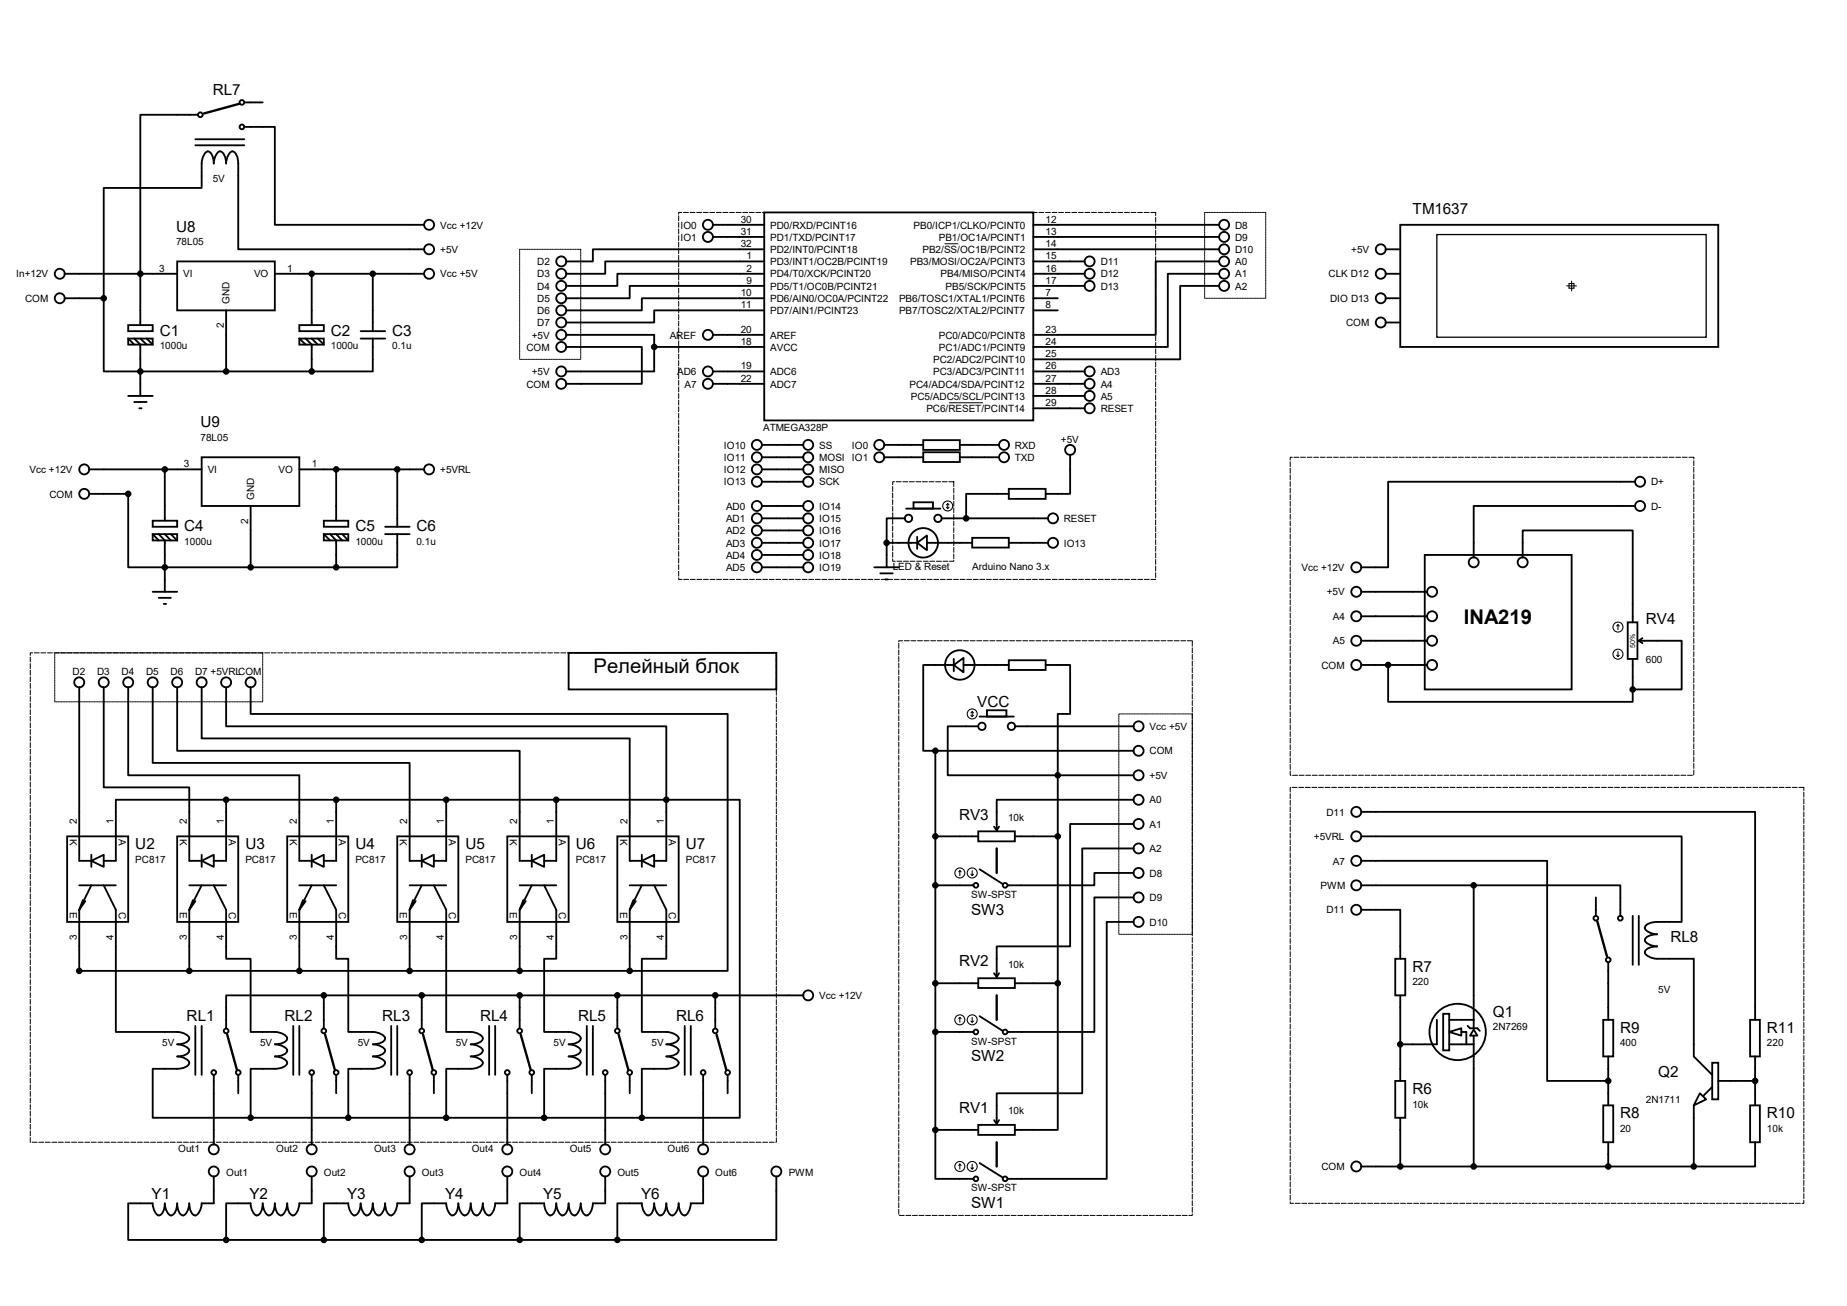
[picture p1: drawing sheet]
<svg xmlns="http://www.w3.org/2000/svg" width="297mm" height="210mm" viewBox="0 0 297 210" stroke-linecap="round" stroke-linejoin="round" font-family="sans-serif">
<g fill="none" stroke="#000" stroke-width=".3">
<path d="M31.8 18.5h-9.2v33.8M39.3 16.5h2.9M31.4 23.4h7.9M31.4 22.4h7.9M39.3 20.4h4.9v15.8h24M114.6 38.1h8.3M114.6 36.2h8.3M122.9 34.2h43.3v33.4h-43.3zM166.2 38.1h29.8M166.2 36.2h29.8M225.2 36.2h51.1v19.6h-51.1zM10.4 44h18.1"/>
<path d="M10.4 48h6.3M16.7 48v11.7h33.4M20.6 52.3h4v1h-4zM20.6 54.4h4v1h-4zM20.6 54.4l1 1M21.6 54.4l1 1v8.3M22.6 54.4l1 1M23.6 54.4l1 1M28.5 42h15.7v7.9h-15.7zM36.4 49.9v9.8M44.2 44h24M48.1 52.3h4v1h-4z"/>
<path d="M48.1 54.4h4v1h-4zM48.1 54.4l1 1M49.1 54.4l1 1v4.3M50.1 44v8.3M50.1 54.4l1 1M51.1 54.4l1 1M58 54.4h3.9M58 53.3h3.9M59.9 54.4v5.3h-9.8M59.9 44v9.3M68.2 40.1h-29.9v-11.8a5.8 5.8 0 0 0-.4-3.6l-.2-.2-.4-.2a1.92 1.92 0 0 0-.9 2 2.36 2.36 0 0 0-.7-1.8l-.4-.2a1.92 1.92 0 0 0-.9 2 2.39 2.39 0 0 0-.7-1.8l-.3-.2a1.92 1.92 0 0 0-1 2v3.9h-15.7v17.8M91 53.8h14.2v2"/>
<path d="M91 55.8h12.2v5.9h-12.2M105.2 55.8v3.9h-14.2M105.2 55.8h17.7M114.6 59.7h8.3M114.6 53.8h8.3M122.9 40.1h-27.6v1.9h-4.3M122.9 42h-25.6v2h-6.3M122.9 44h-23.6v2h-8.3M122.9 46h-21.6v2h-10.3M122.9 48h-19.7v1.9h-12.2M122.9 49.9h-17.7v2h-14.2M166.2 42h8.2"/>
<path d="M166.2 44h8.2M166.2 46h8.2M166.2 59.7h8.2M166.2 48h3.9M166.2 40.1h29.8M166.2 49.9h3.9M196 42h-10.2v11.8h-19.6M196 44h-8.2v11.8h-21.6M196 46h-6.2v11.8h-23.6M222.8 44h2.4M222.8 48h2.4M222.8 40.1h2.4"/>
<path d="M222.8 51.9h2.4M14.3 79.4h6.3v11.8h33.5M14.3 75.5h18.1M20.6 63.7h4M21.6 64.6h2M22.4 65.7h.4M26.5 75.5v8.2M32.4 73.5h15.7v7.9h-15.7zM48.1 75.5h20.1M54.1 75.5v8.2M63.9 75.5v9.2M114.6 61.7h8.3"/>
<path d="M122.5 71.5h6.7M122.5 73.5h6.7M122.5 75.5h6.7M122.5 77.5h6.7M142.2 71.5h6.3M142.2 73.5h6.3M148.5 70.8h5.8v1.5h-5.8zM148.5 72.7h5.8v1.6h-5.8zM154.3 71.5h6.4M154.3 73.5h6.4M162.2 78.6h5.9v1.6h-5.9zM162.2 79.4h-6.8v4"/>
<path d="M166.2 61.7h8.2M166.2 63.7h8.2M166.2 65.7h8.2M172.1 73.1v6.3h-4M262.9 77.5h-39.7v13.7h-4.3M24.6 83.7h3.9v1h-3.9zM24.6 85.9h3.9v1h-3.9zM24.6 95.2h3.9M24.6 85.9l.9 1M25.5 85.9l1 1v8.3M25.5 96.1h2M26.3 97.1h.4"/>
<path d="M26.5 85.9l1 1M27.5 85.9l1 1M40.3 81.4v9.8M52.1 83.7h3.9v1h-3.9zM52.1 85.9h3.9v1h-3.9zM52.1 85.9l1 1M53.1 85.9l1 1v4.3M54.1 85.9l.9 1M55 85.9l1 1M61.9 85.9h4M61.9 84.7h4M63.9 85.9v5.3h-9.8"/>
<path d="M122.5 87.3h6.7M122.5 81.4h6.7M122.5 83.4h6.7M122.5 85.3h6.7M122.5 89.2h6.7M122.5 91.2h6.7M140.6 91.2h3.9M141.6 92.2h2M142.4 93.2h.3M142.6 87.3h4.9M142.6 87.3v3.9M145.5 83.4h-2.9v3.9"/>
<path d="M145.7 81.8h5.5M146.9 80.8h3.1v1h-3.1zM147.5 87.3l1.6-1.2v2.4zM147.5 86.3v2M149.1 87.3h7.2M151.4 83.4h17.1M156.3 86.5h5.9v1.6h-5.9zM162.2 87.3h6.3M218.9 99.1h10.6M218.9 95.2h10.6M229.1 89.2h23.6v21.7h-23.6zM244.9 89.7v-4.4h17.7v14.8"/>
<path d="M262.9 81.4h-25.9v8.3M12.7 110.5v27.9h2M16.7 110.5v16.1h13.7v11.8h2M20.6 110.5v14.2h27.5v13.7h2M24.6 110.5v12.2h41.3v15.7h1.9M28.5 110.5v10.2h55.1v17.7h1.9M32.4 110.5v8.2h68.9v19.7h1.9M36.4 110.5v6.3h70.7v11.8M40.3 110.5v4.3h76.7v41.3h-15.7M91.4 105h33.4v5.9h-33.4zM153.4 106.9l1.5-1.1v2.3zM153.4 106.9h-4.9v13.8h1.9"/>
<path d="M153.4 106v1.9M154.9 106.9h7.3M157.3 116.8h-4.9v7.9h17.7M157.5 115.2h5.5M158.7 114.2h3.1v1h-3.1zM162.2 106.2h5.9v1.5h-5.9zM163.2 116.8h19.1M168.1 106.9h4v7.9h-2v9.9M218.9 106.9h10.6M218.9 103h10.6M223.2 106.9v6h39.4v-2M261.7 100.1h1.6v5.9h-1.6z"/>
<path d="M262.6 106v4.9M263.5 103h6.9v7.9h-7.8M263.5 103l.6 .4M264.1 102.6l-.6 .4M10.8 134.5h9.8v13.8h-9.8zM14.7 138.4l2-.9v1.9zM14.7 137.5v1.9M28.5 134.5h9.8v13.8h-9.8zM32.4 138.4l2-.9v1.9zM32.4 137.5v1.9M36.4 128.6h-17.8v9.8h-1.9M36.4 128.6h70.7"/>
<path d="M36.4 128.6v9.8h-2M46.2 134.5h9.8v13.8h-9.8zM50.1 138.4l2-.9v1.9zM50.1 137.5v1.9M54.1 128.6v9.8h-2M63.9 134.5h9.8v13.8h-9.8zM67.8 138.4l2-.9v1.9zM67.8 137.5v1.9M71.8 128.6v9.8h-2M81.6 134.5h9.8v13.8h-9.8zM85.5 138.4l2-.9v1.9zM85.5 137.5v1.9"/>
<path d="M89.5 128.6v9.8h-2M99.3 134.5h9.8v13.8h-9.8zM103.2 138.4l2-.9v1.9zM103.2 137.5v1.9M107.1 128.6h11.9v51.1h-15.8M107.1 128.6v9.8h-1.9M150.4 120.7v61M150.4 134.5h6.9M150.4 120.7h31.9M157.3 133.7h5.9v1.6h-5.9zM157.5 139.8l3.7 2.4M159.9 132.9l.4 .6"/>
<path d="M160.7 132.9l-.4 .6M163.2 134.5h6.9M170.1 124.7v33.4M170.1 124.7h12.2M182.3 128.6h-22v4.9M182.3 132.5h-10.2v19.7h-11.8v4.9M182.3 136.4h-8.3v39.4h-13.7v4.9M218.9 134.5h51.5v13.8h-2a5.9 5.9 0 0 0-3.5 .3l-.3 .3-.1 .3a1.93 1.93 0 0 0 2 1 2.51 2.51 0 0 0-1.9 .7l-.1 .3a1.99 1.99 0 0 0 2 1 2.51 2.51 0 0 0-1.9 .6l-.1 .4a1.93 1.93 0 0 0 2 1h5.9v15.7l2.9 2.9M218.9 138.4h29.9v35.4h9.8M218.9 130.6h63.3v33.4M12.7 146.3v9.8h88.6M12.7 142.4h5.9"/>
<path d="M13.3 144.7l-.6 1.6M13.7 144.9l-1 1.4M14.7 142.4l-2 3.9M16.7 142.4l1.9 3.9v19.6h7.9a4.8 4.8 0 0 1 3.5 .5l.4 .6a1.38 1.38 0 0 1-1.3 .9h-.6a2.21 2.21 0 0 1 1.9 1 1.38 1.38 0 0 1-1.3 .9l-.6 .1a2.14 2.14 0 0 1 1.9 1 1.43 1.43 0 0 1-1.3 .9l-4.5 .1v7.8h15.7M30.4 146.3v9.8M30.4 142.4h6M31 144.7l-.6 1.6M31.4 144.9l-1 1.4M32.4 142.4l-2 3.9M34.4 142.4l2 3.9v7.9h3.9v11.7h1.9a4.9 4.9 0 0 1 3.6 .5l.4 .6a1.38 1.38 0 0 1-1.4 .9h-.6a2.25 2.25 0 0 1 2 1 1.38 1.38 0 0 1-1.4 .9l-.6 .1a2.18 2.18 0 0 1 2 1 1.44 1.44 0 0 1-1.4 .9l-4.5 .1v7.8M48.1 146.3v9.8M48.1 142.4h6"/>
<path d="M48.7 144.7l-.6 1.6M49.1 144.9l-1 1.4M50.1 142.4l-2 3.9M52.1 142.4l2 3.9v7.9h1.9v11.7h2a4.9 4.9 0 0 1 3.5 .5l.4 .6a1.42 1.42 0 0 1-1.4 .9h-.6a2.31 2.31 0 0 1 2 1 1.42 1.42 0 0 1-1.4 .9l-.6 .1a2.23 2.23 0 0 1 2 1 1.47 1.47 0 0 1-1.4 .9l-4.5 .1v7.8M65.9 146.3v9.8M65.9 142.4h5.9M66.4 144.7l-.5 1.6M66.8 144.9l-.9 1.4M67.8 142.4l-1.9 3.9M69.8 142.4l2 3.9v19.6h1.9a4.8 4.8 0 0 1 3.5 .5l.4 .6a1.38 1.38 0 0 1-1.3 .9h-.6a2.21 2.21 0 0 1 1.9 1 1.38 1.38 0 0 1-1.3 .9l-.6 .1a2.14 2.14 0 0 1 1.9 1 1.43 1.43 0 0 1-1.3 .9l-4.5 .1v7.8M83.6 146.3v9.8M83.6 142.4h5.9"/>
<path d="M84.2 144.7l-.6 1.6M84.5 144.9l-.9 1.4M85.5 142.4l-1.9 3.9M87.5 142.4l2 3.9v7.9h-2v11.7h2a4.8 4.8 0 0 1 3.5 .5l.4 .6a1.38 1.38 0 0 1-1.4 .9h-.6a2.21 2.21 0 0 1 2 1 1.38 1.38 0 0 1-1.4 .9l-.6 .1a2.14 2.14 0 0 1 2 1 1.43 1.43 0 0 1-1.4 .9l-4.5 .1v7.8M101.3 146.3v9.8M101.3 142.4h5.8M101.9 144.7l-.6 1.6M102.2 144.9l-.9 1.4M103.2 142.4l-1.9 3.9M105.2 142.4l1.9 3.9v7.9h-3.9v11.7h2a4.9 4.9 0 0 1 3.5 .5l.4 .6a1.42 1.42 0 0 1-1.4 .9h-.6a2.31 2.31 0 0 1 2 1 1.42 1.42 0 0 1-1.4 .9l-.6 .1a2.23 2.23 0 0 1 2 1 1.47 1.47 0 0 1-1.4 .9l-4.5 .1v7.8M150.4 158.1h6.9M150.4 142.4h6.1"/>
<path d="M157.3 157.3h5.9v1.6h-5.9zM159.9 156.5l.4 .6M160.7 156.5l-.4 .6M163.2 158.1h6.9M170.1 158.1v23.6h-6.9M182.3 140.4h-6.3v2h-13.9M182.3 144.3h-6.3v21.6h-13.9M182.3 148.3h-4.3v41.3h-15.9M218.9 146.3h6.3v7.9M218.9 142.4h18.1M224.4 154.2h1.6v5.9h-1.6zM237 142.4h23.6v4.9"/>
<path d="M237 142.4v19.6M256.6 144.3v3M258.6 154.8v9.2M262.6 147.3v7.9M263.5 147.3v7.9M31.4 165v7.8M32.4 165v7.8M34.4 172.8v11.3M38.3 172.8v3M40.3 179.7h62.9M47.2 165v7.8M48.1 165v7.8"/>
<path d="M50.1 172.8v11.3M52.1 160.1h-15.7v5.3M52.1 160.1v5.3M52.1 160.1h77.1M54.1 172.8v3M62.9 165v7.8M63.9 165v7.8M65.9 172.8v11.3M67.8 160.1v5.3M69.8 172.8v3M78.7 165v7.8M79.6 165v7.8"/>
<path d="M81.6 172.8v11.3M83.6 160.1v5.3M85.5 172.8v3M94.4 165v7.8M95.3 165v7.8M97.3 172.8v11.3M99.3 160.1v5.3M101.3 172.8v3M110.1 165v7.8M111.1 165v7.8M113.1 172.8v11.3M115 160.1v5.3"/>
<path d="M117 172.8v3M150.4 165.9h6.1M157.5 163.4l3.7 2.4M224.4 173.8h1.6v5.9h-1.6zM225.2 160.1v13.7M225.2 179.7v7.9M231.1 164v3.9h-5.9M232.1 163h.9v5.9h-.9zM233 165.9l2-.5v1.1zM233 167.9h4M233 164h4M235 165.9h.8v2"/>
<path d="M236 165l.4 .4h1.2l.4 .4M237 165.6l.6 .9h-1.2zM237 162.2v3.2M237 166.5v21.1M257.8 177.8h1.6v5.9h-1.6zM257.8 164h1.6v5.9h-1.6zM258.6 169.9v7.9M272.4 177.8v9.8M273.3 175.8l1.1 1-2 1zM275.3 170.9h1v5.9h-1zM275.3 174.8l-1.4 1.4M276.3 173.8h5.9"/>
<path d="M281.4 177.8h1.6v5.9h-1.6zM281.4 164h1.6v5.9h-1.6zM282.2 169.9v7.9M34.4 189.2v4.3h-2a2.14 2.14 0 0 1-1 2 1.38 1.38 0 0 1-.9-1.4l-.1-.6a2.21 2.21 0 0 1-.9 2 1.38 1.38 0 0 1-1-1.4v-.6a2.36 2.36 0 0 1-.7 1.8l-.3 .2a1.92 1.92 0 0 1-1-2 2.39 2.39 0 0 1-.6 1.8l-.4 .2a1.92 1.92 0 0 1-.9-2h-4v5.9h15.8M36.4 199.4h62.9M50.1 189.2v4.3h-2a2.21 2.21 0 0 1-.9 2 1.38 1.38 0 0 1-1-1.4v-.6a2.21 2.21 0 0 1-1 2 1.41 1.41 0 0 1-1-1.4v-.6a2.39 2.39 0 0 1-.6 1.8l-.4 .2a1.92 1.92 0 0 1-1-2 2.39 2.39 0 0 1-.6 1.8l-.3 .2a1.84 1.84 0 0 1-1-2h-3.9v5.9M65.9 189.2v4.3h-2a2.21 2.21 0 0 1-1 2 1.38 1.38 0 0 1-.9-1.4l-.1-.6a2.14 2.14 0 0 1-1 2 1.38 1.38 0 0 1-.9-1.4l-.1-.6a2.39 2.39 0 0 1-.6 1.8l-.3 .2a1.92 1.92 0 0 1-1-2 2.36 2.36 0 0 1-.7 1.8l-.3 .2a1.92 1.92 0 0 1-1-2h-3.9v5.9M81.6 189.2v4.3h-2a2.21 2.21 0 0 1-.9 2 1.41 1.41 0 0 1-1-1.4l-.1-.6a2.21 2.21 0 0 1-.9 2 1.38 1.38 0 0 1-1-1.4v-.6a2.39 2.39 0 0 1-.7 1.8l-.3 .2a1.87 1.87 0 0 1-1-2 2.39 2.39 0 0 1-.6 1.8l-.4 .2a1.92 1.92 0 0 1-.9-2h-4v5.9M97.3 189.2v4.3h-2a2.14 2.14 0 0 1-.9 2 1.38 1.38 0 0 1-1-1.4v-.6a2.21 2.21 0 0 1-1 2 1.38 1.38 0 0 1-.9-1.4l-.1-.6a2.36 2.36 0 0 1-.6 1.8l-.4 .2a1.92 1.92 0 0 1-.9-2 2.39 2.39 0 0 1-.7 1.8l-.3 .2a1.92 1.92 0 0 1-1-2h-3.9v5.9M113.1 189.2v4.3h-2a2.21 2.21 0 0 1-1 2 1.38 1.38 0 0 1-.9-1.4l-.1-.6a2.14 2.14 0 0 1-1 2 1.43 1.43 0 0 1-.9-1.4l-.1-.6a2.39 2.39 0 0 1-.6 1.8l-.3 .2a1.92 1.92 0 0 1-1-2 2.39 2.39 0 0 1-.6 1.8l-.4 .2a1.87 1.87 0 0 1-1-2h-3.9v5.9M124.8 189.2v10.2h-25.5M150.4 181.7v7.9h6.1"/>
<path d="M150.4 181.7h6.9M157.3 180.9h5.9v1.6h-5.9zM157.5 187l3.7 2.4M159.9 180.1l.4 .6M160.7 180.1l-.4 .6M218.9 187.6h53.5M258.6 183.7v3.9M282.2 183.7v3.9h-9.8"/>
<circle cx="32.2" cy="18.5" r=".38"/>
<circle cx="38.9" cy="16.5" r=".38"/>
<circle cx="38.9" cy="20.4" r=".38"/>
<circle cx="69" cy="36.2" r=".8"/>
<circle cx="113.8" cy="36.2" r=".8"/>
<circle cx="113.8" cy="38.1" r=".8"/>
<circle cx="196.9" cy="36.2" r=".8"/>
<circle cx="196.9" cy="38.1" r=".8"/>
<circle cx="9.6" cy="48" r=".8"/>
<circle cx="9.6" cy="44" r=".8"/>
<circle cx="69" cy="40.1" r=".8"/>
<circle cx="69" cy="44" r=".8"/>
<circle cx="90.3" cy="49.9" r=".8"/>
<circle cx="90.3" cy="44" r=".8"/>
<circle cx="90.3" cy="53.8" r=".8"/>
<circle cx="90.3" cy="51.9" r=".8"/>
<circle cx="90.3" cy="55.8" r=".8"/>
<circle cx="90.3" cy="46" r=".8"/>
<circle cx="90.3" cy="59.7" r=".8"/>
<circle cx="90.3" cy="42" r=".8"/>
<circle cx="90.3" cy="48" r=".8"/>
<circle cx="113.8" cy="53.8" r=".8"/>
<circle cx="113.8" cy="59.7" r=".8"/>
<circle cx="175.2" cy="44" r=".8"/>
<circle cx="175.2" cy="59.7" r=".8"/>
<circle cx="175.2" cy="42" r=".8"/>
<circle cx="175.2" cy="46" r=".8"/>
<circle cx="196.9" cy="42" r=".8"/>
<circle cx="196.9" cy="46" r=".8"/>
<circle cx="196.9" cy="40.1" r=".8"/>
<circle cx="196.9" cy="44" r=".8"/>
<circle cx="222" cy="48" r=".8"/>
<circle cx="222" cy="44" r=".8"/>
<circle cx="222" cy="51.9" r=".8"/>
<circle cx="222" cy="40.1" r=".8"/>
<circle cx="13.5" cy="75.5" r=".8"/>
<circle cx="13.5" cy="79.4" r=".8"/>
<circle cx="69" cy="75.5" r=".8"/>
<circle cx="90.3" cy="61.7" r=".8"/>
<circle cx="113.8" cy="61.7" r=".8"/>
<circle cx="121.7" cy="77.5" r=".8"/>
<circle cx="121.7" cy="73.5" r=".8"/>
<circle cx="121.7" cy="71.5" r=".8"/>
<circle cx="121.7" cy="75.5" r=".8"/>
<circle cx="130" cy="75.5" r=".8"/>
<circle cx="130" cy="77.5" r=".8"/>
<circle cx="130" cy="73.5" r=".8"/>
<circle cx="130" cy="71.5" r=".8"/>
<circle cx="141.4" cy="71.5" r=".8"/>
<circle cx="141.4" cy="73.5" r=".8"/>
<circle cx="161.5" cy="71.5" r=".8"/>
<circle cx="161.5" cy="73.5" r=".8"/>
<circle cx="172.1" cy="72.3" r=".8"/>
<circle cx="175.2" cy="61.7" r=".8"/>
<circle cx="175.2" cy="63.7" r=".8"/>
<circle cx="175.2" cy="65.7" r=".8"/>
<circle cx="263.7" cy="77.5" r=".8"/>
<circle cx="121.7" cy="89.2" r=".8"/>
<circle cx="121.7" cy="83.4" r=".8"/>
<circle cx="121.7" cy="81.4" r=".8"/>
<circle cx="121.7" cy="85.3" r=".8"/>
<circle cx="121.7" cy="87.3" r=".8"/>
<circle cx="121.7" cy="91.2" r=".8"/>
<circle cx="130" cy="81.4" r=".8"/>
<circle cx="130" cy="83.4" r=".8"/>
<circle cx="130" cy="87.3" r=".8"/>
<circle cx="130" cy="89.2" r=".8"/>
<circle cx="130" cy="91.2" r=".8"/>
<circle cx="130" cy="85.3" r=".8"/>
<circle cx="146.1" cy="83.4" r=".59"/>
<circle cx="148.5" cy="87.3" r="2.37"/>
<circle cx="150.8" cy="83.4" r=".59"/>
<circle cx="169.3" cy="87.3" r=".8"/>
<circle cx="169.3" cy="83.4" r=".8"/>
<circle cx="218.1" cy="91.2" r=".8"/>
<circle cx="218.1" cy="95.2" r=".8"/>
<circle cx="218.1" cy="99.1" r=".8"/>
<circle cx="230.3" cy="99.1" r=".8"/>
<circle cx="230.3" cy="95.2" r=".8"/>
<circle cx="237" cy="90.4" r=".8"/>
<circle cx="244.9" cy="90.4" r=".8"/>
<circle cx="263.7" cy="81.4" r=".8"/>
<circle cx="12.7" cy="109.7" r=".8"/>
<circle cx="16.7" cy="109.7" r=".8"/>
<circle cx="20.6" cy="109.7" r=".8"/>
<circle cx="24.6" cy="109.7" r=".8"/>
<circle cx="28.5" cy="109.7" r=".8"/>
<circle cx="32.4" cy="109.7" r=".8"/>
<circle cx="36.4" cy="109.7" r=".8"/>
<circle cx="40.3" cy="109.7" r=".8"/>
<circle cx="154.3" cy="106.9" r="2.37"/>
<circle cx="157.9" cy="116.8" r=".59"/>
<circle cx="162.6" cy="116.8" r=".59"/>
<circle cx="183.1" cy="116.8" r=".8"/>
<circle cx="218.1" cy="103" r=".8"/>
<circle cx="218.1" cy="106.9" r=".8"/>
<circle cx="230.3" cy="103" r=".8"/>
<circle cx="230.3" cy="106.9" r=".8"/>
<circle cx="183.1" cy="124.7" r=".8"/>
<circle cx="183.1" cy="128.6" r=".8"/>
<circle cx="183.1" cy="136.4" r=".8"/>
<circle cx="183.1" cy="120.7" r=".8"/>
<circle cx="183.1" cy="132.5" r=".8"/>
<circle cx="218.1" cy="138.4" r=".8"/>
<circle cx="218.1" cy="134.5" r=".8"/>
<circle cx="218.1" cy="130.6" r=".8"/>
<circle cx="156.9" cy="142.4" r=".38"/>
<circle cx="161.6" cy="142.4" r=".38"/>
<circle cx="183.1" cy="148.3" r=".8"/>
<circle cx="183.1" cy="140.4" r=".8"/>
<circle cx="183.1" cy="144.3" r=".8"/>
<circle cx="218.1" cy="146.3" r=".8"/>
<circle cx="218.1" cy="142.4" r=".8"/>
<circle cx="256.6" cy="147.7" r=".38"/>
<circle cx="258.6" cy="154.3" r=".38"/>
<circle cx="260.6" cy="147.7" r=".38"/>
<circle cx="34.4" cy="172.5" r=".38"/>
<circle cx="36.4" cy="165.8" r=".38"/>
<circle cx="38.3" cy="172.5" r=".38"/>
<circle cx="50.1" cy="172.5" r=".38"/>
<circle cx="52.1" cy="165.8" r=".38"/>
<circle cx="54.1" cy="172.5" r=".38"/>
<circle cx="65.9" cy="172.5" r=".38"/>
<circle cx="67.8" cy="165.8" r=".38"/>
<circle cx="69.8" cy="172.5" r=".38"/>
<circle cx="81.6" cy="172.5" r=".38"/>
<circle cx="83.6" cy="165.8" r=".38"/>
<circle cx="85.5" cy="172.5" r=".38"/>
<circle cx="97.3" cy="172.5" r=".38"/>
<circle cx="99.3" cy="165.8" r=".38"/>
<circle cx="101.3" cy="172.5" r=".38"/>
<circle cx="113.1" cy="172.5" r=".38"/>
<circle cx="115" cy="165.8" r=".38"/>
<circle cx="117" cy="172.5" r=".38"/>
<circle cx="130" cy="160.1" r=".8"/>
<circle cx="156.9" cy="165.9" r=".38"/>
<circle cx="161.6" cy="165.9" r=".38"/>
<circle cx="234.4" cy="165.9" r="4.5"/>
<circle cx="34.4" cy="188.4" r=".8"/>
<circle cx="34.4" cy="184.8" r=".8"/>
<circle cx="50.1" cy="184.8" r=".8"/>
<circle cx="50.1" cy="188.4" r=".8"/>
<circle cx="65.9" cy="188.4" r=".8"/>
<circle cx="65.9" cy="184.8" r=".8"/>
<circle cx="81.6" cy="188.4" r=".8"/>
<circle cx="81.6" cy="184.8" r=".8"/>
<circle cx="97.3" cy="188.4" r=".8"/>
<circle cx="97.3" cy="184.8" r=".8"/>
<circle cx="113.1" cy="184.8" r=".8"/>
<circle cx="113.1" cy="188.4" r=".8"/>
<circle cx="124.8" cy="188.4" r=".8"/>
<circle cx="156.9" cy="189.6" r=".38"/>
<circle cx="161.6" cy="189.6" r=".38"/>
<circle cx="218.1" cy="187.6" r=".8"/>
</g>
<path d="M151.9 39.2h2.2M193.7 34.2h9.8v13.8h-9.8zM83.6 40.1h9.8v17.7h-9.8zM152.6 64.8h5.5M8.8 105h33.4v7.9h-33.4zM179.9 114.8h11.8v35.4h-11.8z" fill="none" stroke="#000" stroke-width=".16"/>
<path d="M109.1 34.2h76.7v59h-76.7zM143.6 77.5h9.8v12.8h-9.8zM207.5 73.5h64.9v51.2h-64.9zM4.9 105h119.9v78.7h-119.9zM144.5 103h47.2v92.5h-47.2zM207.5 126.6h82.6v66.9h-82.6z" fill="none" stroke="#000" stroke-width=".16" stroke-dasharray=".8 .3"/>
<g fill="none" stroke="#000" stroke-width=".17">
<path d="M251.9 46h1.6M252.3 45.6h.8v.8h-.8zM252.7 45.2v1.6M152.2 81.6l.2 .2M152.4 81v.8M152.4 81l-.2 .2M152.4 81l.2 .2M152.6 81.6l-.2 .2M156.1 115l.2 .2M156.3 114.4v.8M156.3 114.4l.2 .2M156.3 114.4l-.2 .2"/>
<path d="M156.5 115l-.2 .2M260 105.4l.2 .2M260.2 100.5l-.2 .2M260.2 100.5l.2 .2M260.2 100.5v.8M260.2 104.8v.8M260.4 105.4l-.2 .2M154.3 140v.8M154.3 140l.3 .2M154.3 140l-.1 .2M156.3 140v.8M156.1 140.6l.2 .2"/>
<path d="M156.5 140.6l-.2 .2M154.3 163.6v.8M154.3 163.6l.3 .2M154.3 163.6l-.1 .2M156.1 164.2l.2 .2M156.3 163.6v.8M156.5 164.2l-.2 .2M154.3 187.2l.3 .2M154.3 187.2l-.1 .2M154.3 187.2v.8M156.1 187.8l.2 .2M156.3 187.2v.8"/>
<path d="M156.5 187.8l-.2 .2"/>
<circle cx="152.4" cy="81.4" r=".8"/>
<circle cx="156.3" cy="114.8" r=".8"/>
<circle cx="260.2" cy="105.2" r=".8"/>
<circle cx="260.2" cy="100.8" r=".8"/>
<circle cx="154.3" cy="140.4" r=".8"/>
<circle cx="156.3" cy="140.4" r=".8"/>
<circle cx="154.3" cy="164" r=".8"/>
<circle cx="156.3" cy="164" r=".8"/>
<circle cx="154.3" cy="187.6" r=".8"/>
<circle cx="156.3" cy="187.6" r=".8"/>
</g>
<g fill="#000" stroke="#000" stroke-width=".3">
<circle cx="16.7" cy="48" r=".38"/>
<circle cx="22.6" cy="44" r=".38"/>
<circle cx="22.6" cy="59.7" r=".38"/>
<circle cx="36.4" cy="59.7" r=".38"/>
<circle cx="50.1" cy="44" r=".38"/>
<circle cx="50.1" cy="59.7" r=".38"/>
<circle cx="59.9" cy="44" r=".38"/>
<circle cx="105.2" cy="55.8" r=".38"/>
<circle cx="20.6" cy="79.4" r=".38"/>
<circle cx="26.5" cy="75.5" r=".38"/>
<circle cx="54.1" cy="75.5" r=".38"/>
<circle cx="63.9" cy="75.5" r=".38"/>
<circle cx="26.5" cy="91.2" r=".38"/>
<circle cx="40.3" cy="91.2" r=".38"/>
<circle cx="54.1" cy="91.2" r=".38"/>
<circle cx="142.6" cy="87.3" r=".38"/>
<circle cx="155.4" cy="83.4" r=".38"/>
<circle cx="223.2" cy="106.9" r=".38"/>
<circle cx="262.6" cy="110.9" r=".38"/>
<circle cx="36.4" cy="128.6" r=".38"/>
<circle cx="54.1" cy="128.6" r=".38"/>
<circle cx="71.8" cy="128.6" r=".38"/>
<circle cx="89.5" cy="128.6" r=".38"/>
<circle cx="107.1" cy="128.6" r=".38"/>
<circle cx="150.4" cy="134.5" r=".38"/>
<circle cx="150.4" cy="120.7" r=".38"/>
<circle cx="170.1" cy="134.5" r=".38"/>
<circle cx="170.1" cy="124.7" r=".38"/>
<circle cx="12.7" cy="156.1" r=".38"/>
<circle cx="30.4" cy="156.1" r=".38"/>
<circle cx="48.1" cy="156.1" r=".38"/>
<circle cx="65.9" cy="156.1" r=".38"/>
<circle cx="83.6" cy="156.1" r=".38"/>
<circle cx="101.3" cy="156.1" r=".38"/>
<circle cx="150.4" cy="142.4" r=".38"/>
<circle cx="150.4" cy="158.1" r=".38"/>
<circle cx="170.1" cy="158.1" r=".38"/>
<circle cx="237" cy="142.4" r=".38"/>
<circle cx="40.3" cy="179.7" r=".38"/>
<circle cx="52.1" cy="160.1" r=".38"/>
<circle cx="56" cy="179.7" r=".38"/>
<circle cx="67.8" cy="160.1" r=".38"/>
<circle cx="71.8" cy="179.7" r=".38"/>
<circle cx="83.6" cy="160.1" r=".38"/>
<circle cx="87.5" cy="179.7" r=".38"/>
<circle cx="99.3" cy="160.1" r=".38"/>
<circle cx="103.2" cy="179.7" r=".38"/>
<circle cx="115" cy="160.1" r=".38"/>
<circle cx="150.4" cy="165.9" r=".38"/>
<circle cx="225.2" cy="167.9" r=".38"/>
<circle cx="258.6" cy="173.8" r=".38"/>
<circle cx="282.2" cy="173.8" r=".38"/>
<circle cx="36.4" cy="199.4" r=".38"/>
<circle cx="52.1" cy="199.4" r=".38"/>
<circle cx="67.8" cy="199.4" r=".38"/>
<circle cx="83.6" cy="199.4" r=".38"/>
<circle cx="99.3" cy="199.4" r=".38"/>
<circle cx="150.4" cy="181.7" r=".38"/>
<circle cx="225.2" cy="187.6" r=".38"/>
<circle cx="237" cy="187.6" r=".38"/>
<circle cx="258.6" cy="187.6" r=".38"/>
<circle cx="272.4" cy="187.6" r=".38"/>
</g>
<path d="M38.5 16.7l-5.7 1.5M160.3 136.4v4zM256.8 148.1l1.6 5.7M36.5 166.4l1.6 5.6M52.3 166.4l1.5 5.6M68 166.4l1.6 5.6M83.7 166.4l1.6 5.6M99.5 166.4l1.5 5.6M115.2 166.4l1.6 5.6M160.3 160.1v3.9zM160.3 183.7v3.9z" fill="none" stroke="#000" stroke-width=".38"/>
<path d="M231.1 37.7h43.3v16.5h-43.3z" fill="none" stroke="#000" stroke-width=".21"/>
<g font-size="3.3">
<text x="235.4" y="100.3">INA219</text>
<text x="95.5" y="108.2">Релейный блок</text>
</g>
<g font-size="2.5">
<text x="34.2" y="15.2">RL7</text>
<text x="227.2" y="34.5">TM1637</text>
<text x="28.3" y="37.3">U8</text>
<text x="25.7" y="54">C1</text>
<text x="53.2" y="54">C2</text>
<text x="63.1" y="54">C3</text>
<text x="32.3" y="68.7">U9</text>
<text x="29.6" y="85.4">C4</text>
<text x="57.1" y="85.4">C5</text>
<text x="67" y="85.4">C6</text>
<text x="264.7" y="100.4">RV4</text>
<text x="157.1" y="113.6">VCC</text>
<text x="154.2" y="131.8">RV3</text>
<text x="21.8" y="136.6">U2</text>
<text x="39.5" y="136.6">U3</text>
<text x="57.1" y="136.6">U4</text>
<text x="74.8" y="136.6">U5</text>
<text x="92.6" y="136.6">U6</text>
<text x="110.3" y="136.6">U7</text>
<text x="156.2" y="147.1">SW3</text>
<text x="154.2" y="155.4">RV2</text>
<text x="268.6" y="151.6">RL8</text>
<text x="227.1" y="156.3">R7</text>
<text x="30" y="164.1">RL1</text>
<text x="45.8" y="164.1">RL2</text>
<text x="61.5" y="164.1">RL3</text>
<text x="77.2" y="164.1">RL4</text>
<text x="93" y="164.1">RL5</text>
<text x="108.7" y="164.1">RL6</text>
<text x="240.1" y="163.5">Q1</text>
<text x="260.5" y="166.1">R9</text>
<text x="284.1" y="166.1">R11</text>
<text x="156.2" y="170.6">SW2</text>
<text x="266.7" y="173.2">Q2</text>
<text x="154.2" y="179">RV1</text>
<text x="227.1" y="175.9">R6</text>
<text x="260.5" y="179.8">R8</text>
<text x="284.1" y="179.8">R10</text>
<text x="24.4" y="192.9">Y1</text>
<text x="40.1" y="192.9">Y2</text>
<text x="55.8" y="192.9">Y3</text>
<text x="71.6" y="192.9">Y4</text>
<text x="87.3" y="192.9">Y5</text>
<text x="103.1" y="192.9">Y6</text>
<text x="156.2" y="194.3">SW1</text>
</g>
<g font-size="1.6">
<text x="34.2" y="29.2">5V</text>
<text x="119.1" y="35.8">30</text>
<text x="168.1" y="35.8">12</text>
<text x="28.3" y="39.5">78L05</text>
<text x="70.8" y="36.7">Vcc +12V</text>
<text x="70.8" y="40.7">+5V</text>
<text x="109.4" y="38.7">IO1</text>
<text x="109.4" y="36.7">IO0</text>
<text x="119.1" y="39.8">32</text>
<text x="119.1" y="37.8">31</text>
<text x="120.1" y="41.7">1</text>
<text x="123.9" y="40.7">PD2/INT0/PCINT18</text>
<text x="123.9" y="38.7">PD1/TXD/PCINT17</text>
<text x="123.9" y="36.7">PD0/RXD/PCINT16</text>
<text x="146.9" y="36.7">PB0/ICP1/CLKO/PCINT0</text>
<text x="148.3" y="40.7">PB2/SS/OC1B/PCINT2</text>
<text x="151" y="38.7">PB1/OC1A/PCINT1</text>
<text x="168.1" y="37.8">13</text>
<text x="168.1" y="41.7">15</text>
<text x="168.1" y="39.8">14</text>
<text x="198.6" y="36.7">D8</text>
<text x="198.6" y="38.7">D9</text>
<text x="198.6" y="40.7">D10</text>
<text x="217.3" y="40.7">+5V</text>
<text x="2.6" y="44.6">In+12V</text>
<text x="25.6" y="43.7">3</text>
<text x="29.5" y="44.6">VI</text>
<text x="40.9" y="44.6">VO</text>
<text x="46.2" y="43.7">1</text>
<text x="70.8" y="44.6">Vcc +5V</text>
<text x="86.4" y="42.6">D2</text>
<text x="86.4" y="44.6">D3</text>
<text x="86.4" y="46.6">D4</text>
<text x="119.1" y="47.6">10</text>
<text x="120.1" y="45.6">9</text>
<text x="120.1" y="43.7">2</text>
<text x="123.9" y="46.6">PD5/T1/OC0B/PCINT21</text>
<text x="123.9" y="44.6">PD4/T0/XCK/PCINT20</text>
<text x="123.9" y="42.6">PD3/INT1/OC2B/PCINT19</text>
<text x="146.3" y="42.6">PB3/MOSI/OC2A/PCINT3</text>
<text x="151.3" y="44.6">PB4/MISO/PCINT4</text>
<text x="152.1" y="46.6">PB5/SCK/PCINT5</text>
<text x="168.1" y="43.7">16</text>
<text x="168.1" y="45.6">17</text>
<text x="168.1" y="47.6">7</text>
<text x="177" y="42.6">D11</text>
<text x="177" y="44.6">D12</text>
<text x="177" y="46.6">D13</text>
<text x="198.6" y="42.6">A0</text>
<text x="198.6" y="44.6">A1</text>
<text x="198.6" y="46.6">A2</text>
<text x="213.7" y="44.6">CLK D12</text>
<text x="4" y="48.6">COM</text>
<text x="36" y="52.7" transform="rotate(-90 36 52.7)">2</text>
<text x="36.9" y="48.9" transform="rotate(-90 36.9 48.9)">GND</text>
<text x="86.4" y="48.6">D5</text>
<text x="86.4" y="50.5">D6</text>
<text x="86.4" y="52.5">D7</text>
<text x="119.1" y="53.5">20</text>
<text x="119.1" y="49.6">11</text>
<text x="123.9" y="48.6">PD6/AIN0/OC0A/PCINT22</text>
<text x="123.9" y="50.5">PD7/AIN1/PCINT23</text>
<text x="144.6" y="50.5">PB7/TOSC2/XTAL2/PCINT7</text>
<text x="144.6" y="48.6">PB6/TOSC1/XTAL1/PCINT6</text>
<text x="168.1" y="49.6">8</text>
<text x="168.1" y="53.5">23</text>
<text x="213.9" y="48.6">DIO D13</text>
<text x="216.5" y="52.5">COM</text>
<text x="25.7" y="56.1">1000u</text>
<text x="53.2" y="56.1">1000u</text>
<text x="63.1" y="56.1">0.1u</text>
<text x="84.7" y="56.4">COM</text>
<text x="85.5" y="54.4">+5V</text>
<text x="107.7" y="54.4">AREF</text>
<text x="119.1" y="55.5">18</text>
<text x="119.1" y="59.4">19</text>
<text x="123.9" y="56.4">AVCC</text>
<text x="123.9" y="54.4">AREF</text>
<text x="150.1" y="58.4">PC2/ADC2/PCINT10</text>
<text x="151" y="56.4">PC1/ADC1/PCINT9</text>
<text x="151" y="54.4">PC0/ADC0/PCINT8</text>
<text x="168.1" y="59.4">26</text>
<text x="168.1" y="57.4">25</text>
<text x="168.1" y="55.5">24</text>
<text x="84.7" y="62.3">COM</text>
<text x="85.5" y="60.3">+5V</text>
<text x="108.9" y="60.3">AD6</text>
<text x="110.1" y="62.3">A7</text>
<text x="119.1" y="61.4">22</text>
<text x="123.9" y="60.3">ADC6</text>
<text x="123.9" y="62.3">ADC7</text>
<text x="146.3" y="62.3">PC4/ADC4/SDA/PCINT12</text>
<text x="146.5" y="64.3">PC5/ADC5/SCL/PCINT13</text>
<text x="150.1" y="60.3">PC3/ADC3/PCINT11</text>
<text x="168.1" y="65.3">29</text>
<text x="168.1" y="63.3">28</text>
<text x="168.1" y="61.4">27</text>
<text x="177" y="60.3">AD3</text>
<text x="177" y="62.3">A4</text>
<text x="177" y="64.3">A5</text>
<text x="32.3" y="70.9">78L05</text>
<text x="122.7" y="69.3">ATMEGA328P</text>
<text x="149" y="66.3">PC6/RESET/PCINT14</text>
<text x="170.6" y="71.2">+5V</text>
<text x="177" y="66.3">RESET</text>
<text x="4.7" y="76.1">Vcc +12V</text>
<text x="29.5" y="75.1">3</text>
<text x="33.4" y="76.1">VI</text>
<text x="44.8" y="76.1">VO</text>
<text x="50.1" y="75.1">1</text>
<text x="70.8" y="76.1">+5VRL</text>
<text x="116.4" y="72.1">IO10</text>
<text x="116.4" y="74.1">IO11</text>
<text x="116.4" y="76.1">IO12</text>
<text x="131.7" y="72.1">SS</text>
<text x="131.7" y="74.1">MOSI</text>
<text x="131.7" y="76.1">MISO</text>
<text x="137" y="72.1">IO0</text>
<text x="137" y="74.1">IO1</text>
<text x="163.2" y="72.1">RXD</text>
<text x="163.2" y="74.1">TXD</text>
<text x="8" y="80">COM</text>
<text x="40.9" y="80.4" transform="rotate(-90 40.9 80.4)">GND</text>
<text x="116.4" y="78.1">IO13</text>
<text x="116.8" y="82">AD0</text>
<text x="116.8" y="83.9">AD1</text>
<text x="131.7" y="78.1">SCK</text>
<text x="131.7" y="82">IO14</text>
<text x="131.7" y="83.9">IO15</text>
<text x="171.1" y="83.9">RESET</text>
<text x="265.5" y="78.1">D+</text>
<text x="265.5" y="82">D-</text>
<text x="29.6" y="87.6">1000u</text>
<text x="39.9" y="84.2" transform="rotate(-90 39.9 84.2)">2</text>
<text x="57.1" y="87.6">1000u</text>
<text x="67" y="87.6">0.1u</text>
<text x="116.8" y="85.9">AD2</text>
<text x="116.8" y="87.9">AD3</text>
<text x="116.8" y="89.8">AD4</text>
<text x="131.7" y="85.9">IO16</text>
<text x="131.7" y="87.9">IO17</text>
<text x="131.7" y="89.8">IO18</text>
<text x="171.1" y="87.9">IO13</text>
<text x="116.8" y="91.8">AD5</text>
<text x="131.7" y="91.8">IO19</text>
<text x="143.6" y="91.7">LED &amp; Reset</text>
<text x="156.3" y="91.7">Arduino Nano 3.x</text>
<text x="209.3" y="91.8">Vcc +12V</text>
<text x="213.4" y="95.8">+5V</text>
<text x="214.3" y="99.7">A4</text>
<text x="212.5" y="107.5">COM</text>
<text x="214.3" y="103.6">A5</text>
<text x="264.7" y="106.6">600</text>
<text x="11.7" y="108.5">D2</text>
<text x="15.6" y="108.5">D3</text>
<text x="19.6" y="108.5">D4</text>
<text x="23.5" y="108.5">D5</text>
<text x="27.4" y="108.5">D6</text>
<text x="31.4" y="108.5">D7 +5VRLCOM</text>
<text x="184.9" y="117.4">Vcc +5V</text>
<text x="184.9" y="125.3">+5V</text>
<text x="184.9" y="121.3">COM</text>
<text x="162.1" y="132">10k</text>
<text x="184.9" y="129.2">A0</text>
<text x="213.3" y="131.1">D11</text>
<text x="11.2" y="134.9" transform="rotate(90 11.2 134.9)">K</text>
<text x="12.4" y="132.5" transform="rotate(-90 12.4 132.5)">2</text>
<text x="18.2" y="132.5" transform="rotate(-90 18.2 132.5)">1</text>
<text x="19.1" y="134.9" transform="rotate(90 19.1 134.9)">A</text>
<text x="28.9" y="134.9" transform="rotate(90 28.9 134.9)">K</text>
<text x="30.1" y="132.5" transform="rotate(-90 30.1 132.5)">2</text>
<text x="36" y="132.5" transform="rotate(-90 36 132.5)">1</text>
<text x="36.8" y="134.9" transform="rotate(90 36.8 134.9)">A</text>
<text x="46.6" y="134.9" transform="rotate(90 46.6 134.9)">K</text>
<text x="47.8" y="132.5" transform="rotate(-90 47.8 132.5)">2</text>
<text x="53.7" y="132.5" transform="rotate(-90 53.7 132.5)">1</text>
<text x="54.5" y="134.9" transform="rotate(90 54.5 134.9)">A</text>
<text x="64.3" y="134.9" transform="rotate(90 64.3 134.9)">K</text>
<text x="65.5" y="132.5" transform="rotate(-90 65.5 132.5)">2</text>
<text x="71.4" y="132.5" transform="rotate(-90 71.4 132.5)">1</text>
<text x="72.2" y="134.9" transform="rotate(90 72.2 134.9)">A</text>
<text x="82" y="134.9" transform="rotate(90 82 134.9)">K</text>
<text x="83.2" y="132.5" transform="rotate(-90 83.2 132.5)">2</text>
<text x="89.1" y="132.5" transform="rotate(-90 89.1 132.5)">1</text>
<text x="89.9" y="134.9" transform="rotate(90 89.9 134.9)">A</text>
<text x="99.7" y="134.9" transform="rotate(90 99.7 134.9)">K</text>
<text x="100.9" y="132.5" transform="rotate(-90 100.9 132.5)">2</text>
<text x="106.8" y="132.5" transform="rotate(-90 106.8 132.5)">1</text>
<text x="107.6" y="134.9" transform="rotate(90 107.6 134.9)">A</text>
<text x="184.9" y="133.1">A1</text>
<text x="184.9" y="137">A2</text>
<text x="211.3" y="135.1">+5VRL</text>
<text x="21.8" y="138.8">PC817</text>
<text x="39.5" y="138.8">PC817</text>
<text x="57.1" y="138.8">PC817</text>
<text x="74.8" y="138.8">PC817</text>
<text x="92.6" y="138.8">PC817</text>
<text x="110.3" y="138.8">PC817</text>
<text x="184.9" y="141">D8</text>
<text x="212.3" y="143">PWM</text>
<text x="214.3" y="139">A7</text>
<text x="11.2" y="146.7" transform="rotate(90 11.2 146.7)">E</text>
<text x="19.1" y="146.7" transform="rotate(90 19.1 146.7)">C</text>
<text x="28.9" y="146.7" transform="rotate(90 28.9 146.7)">E</text>
<text x="36.8" y="146.7" transform="rotate(90 36.8 146.7)">C</text>
<text x="46.6" y="146.7" transform="rotate(90 46.6 146.7)">E</text>
<text x="54.5" y="146.7" transform="rotate(90 54.5 146.7)">C</text>
<text x="64.3" y="146.7" transform="rotate(90 64.3 146.7)">E</text>
<text x="72.2" y="146.7" transform="rotate(90 72.2 146.7)">C</text>
<text x="82" y="146.7" transform="rotate(90 82 146.7)">E</text>
<text x="89.9" y="146.7" transform="rotate(90 89.9 146.7)">C</text>
<text x="99.7" y="146.7" transform="rotate(90 99.7 146.7)">E</text>
<text x="107.6" y="146.7" transform="rotate(90 107.6 146.7)">C</text>
<text x="156.2" y="144.4">SW-SPST</text>
<text x="184.9" y="144.9">D9</text>
<text x="184.9" y="148.8">D10</text>
<text x="213.3" y="146.9">D11</text>
<text x="12.4" y="151.1" transform="rotate(-90 12.4 151.1)">3</text>
<text x="18.2" y="151.1" transform="rotate(-90 18.2 151.1)">4</text>
<text x="30.1" y="151.1" transform="rotate(-90 30.1 151.1)">3</text>
<text x="36" y="151.1" transform="rotate(-90 36 151.1)">4</text>
<text x="47.8" y="151.1" transform="rotate(-90 47.8 151.1)">3</text>
<text x="53.7" y="151.1" transform="rotate(-90 53.7 151.1)">4</text>
<text x="65.5" y="151.1" transform="rotate(-90 65.5 151.1)">3</text>
<text x="71.4" y="151.1" transform="rotate(-90 71.4 151.1)">4</text>
<text x="83.2" y="151.1" transform="rotate(-90 83.2 151.1)">3</text>
<text x="89.1" y="151.1" transform="rotate(-90 89.1 151.1)">4</text>
<text x="100.9" y="151.1" transform="rotate(-90 100.9 151.1)">3</text>
<text x="106.8" y="151.1" transform="rotate(-90 106.8 151.1)">4</text>
<text x="162.1" y="155.6">10k</text>
<text x="131.7" y="160.7">Vcc +12V</text>
<text x="227.1" y="158.5">220</text>
<text x="266.7" y="159.7">5V</text>
<text x="156.2" y="168">SW-SPST</text>
<text x="240.1" y="165.7">2N7269</text>
<text x="26.1" y="168.3">5V</text>
<text x="41.8" y="168.3">5V</text>
<text x="57.5" y="168.3">5V</text>
<text x="73.3" y="168.3">5V</text>
<text x="89" y="168.3">5V</text>
<text x="104.8" y="168.3">5V</text>
<text x="260.5" y="168.3">400</text>
<text x="284.1" y="168.3">220</text>
<text x="162.1" y="179.2">10k</text>
<text x="227.1" y="178.1">10k</text>
<text x="264.7" y="177.4">2N1711</text>
<text x="28.7" y="185.3">Out1</text>
<text x="44.4" y="185.3">Out2</text>
<text x="60.2" y="185.3">Out3</text>
<text x="75.9" y="185.3">Out4</text>
<text x="91.6" y="185.3">Out5</text>
<text x="107.4" y="185.3">Out6</text>
<text x="260.5" y="182">20</text>
<text x="284.1" y="182">10k</text>
<text x="36.4" y="189.2">Out1</text>
<text x="52.1" y="189.2">Out2</text>
<text x="67.8" y="189.2">Out3</text>
<text x="83.6" y="189.2">Out4</text>
<text x="99.3" y="189.2">Out5</text>
<text x="115" y="189.2">Out6</text>
<text x="126.8" y="189.2">PWM</text>
<text x="156.2" y="191.6">SW-SPST</text>
<text x="212.5" y="188.2">COM</text>
</g>
<text font-size="1.1" x="262.9" y="104.2" transform="rotate(-90 262.9 104.2)">50%</text>
</svg>
